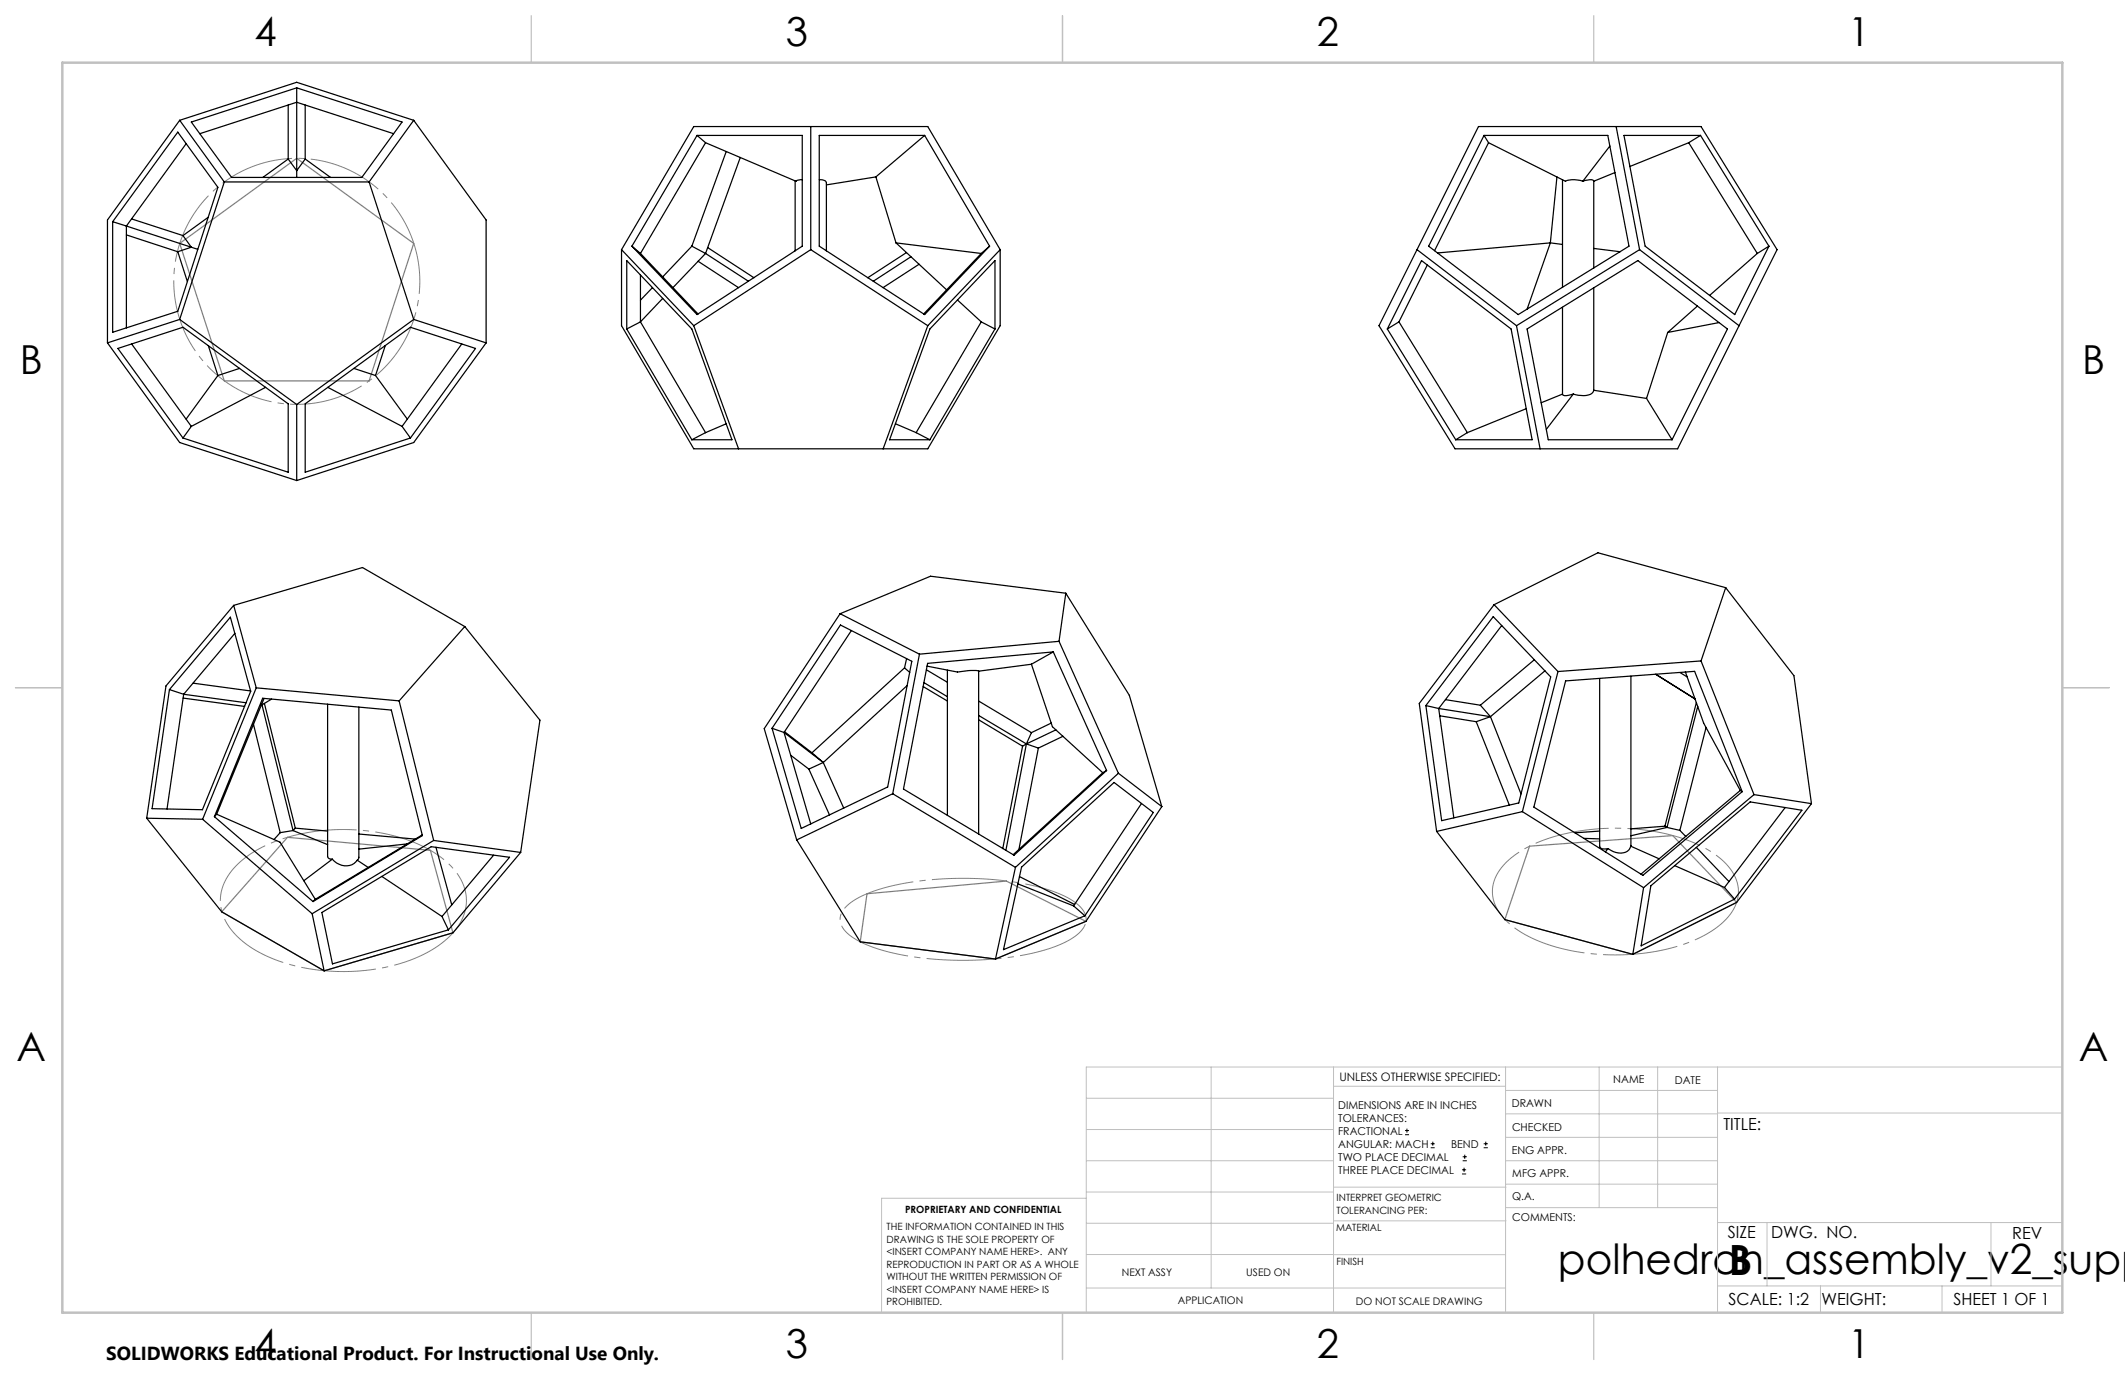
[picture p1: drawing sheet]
<svg xmlns="http://www.w3.org/2000/svg" width="432mm" height="279mm" viewBox="0 0 432 279" stroke-linecap="round" stroke-linejoin="round" font-family="sans-serif">
<g fill="none" stroke="#000" stroke-width=".2">
<path d="M285.5 230.6h.8M285.5 229.7h.8M285.9 229.3v.9M290.7 233.2h.8M290.7 232.4h.8M291.1 232v.8M297.1 238.5h.8M297.1 237.7h.8M297.2 235.9h.9M297.2 235.1h.9M297.5 237.3v.8M297.6 234.6v.9"/>
<path d="M301.5 233.2h.8M301.5 232.4h.8M301.9 232v.8"/>
</g>
<path d="M84.2 49.9a25 25 0 0 0-41.9-10.1 25 25 0 0 0 11.5 41.5 25 25 0 0 0 30.8-30.1l-.4-1.3" fill="none" stroke="#808080" stroke-width=".2" stroke-dasharray="15.2 1.3 1.3 1.3" stroke-dashoffset="5.3" stroke-linecap="butt"/>
<path d="M91.9 189.8a9.3 9.3 0 0 0-.2-13.8 27.3 27.3 0 0 0-15.8-7 38.5 38.5 0 0 0-24 3.9 13.2 13.2 0 0 0-7 8.8 10.2 10.2 0 0 0 4.1 9.3 31.1 31.1 0 0 0 18.1 6.3 36.2 36.2 0 0 0 21.6-4.8l1.7-1.3 1.5-1.4" fill="none" stroke="#808080" stroke-width=".2" stroke-dasharray="15.2 1.3 1.3 1.3" stroke-dashoffset="1.7" stroke-linecap="butt"/>
<path d="M220.6 187.3a4.3 4.3 0 0 0-2.3-4.1 33.6 33.6 0 0 0-14.4-4.3 64.1 64.1 0 0 0-26.6 2.3 10.9 10.9 0 0 0-6.3 4.4 3.6 3.6 0 0 0 1.6 4.4 27.7 27.7 0 0 0 12.3 4.3 65.8 65.8 0 0 0 28.7-1.7 12 12 0 0 0 6.7-4.3l.3-1" fill="none" stroke="#808080" stroke-width=".2" stroke-dasharray="15.2 1.3 1.3 1.3" stroke-dashoffset="-.4" stroke-linecap="butt"/>
<path d="M352.8 183.6a7.7 7.7 0 0 0-2.5-8.5 28 28 0 0 0-14.9-6.3 42.9 42.9 0 0 0-24.9 3.3 12.8 12.8 0 0 0-7 7.4 8 8 0 0 0 3 8 29.6 29.6 0 0 0 16 6.2 42.1 42.1 0 0 0 24-3.7 13.1 13.1 0 0 0 6.3-6.4" fill="none" stroke="#808080" stroke-width=".2" stroke-dasharray="15.2 1.3 1.3 1.3" stroke-dashoffset="3.7" stroke-linecap="butt"/>
<g fill="none" stroke="#c0c0c0" stroke-width=".2">
<path d="M246.1 216.8v44.9M271 216.8v49.9M305.9 216.8v49.9M324.9 216.8v28.6M336.8 216.8v28.6M349 216.8v49.9M419.1 216.8h-198.4v49.9M220.7 235.9h50.3M220.7 229.5h50.3M220.7 223.2h50.3M271 220.7h34.9M305.9 231.1h43.1"/>
<path d="M305.9 226.3h43.1M305.9 221.6h43.1M305.9 235.9h43.1M349 226.2h70.1M220.7 248.6h50.3M220.7 242.2h50.3M220.7 254.9h50.3M220.7 243.5h-41.6v23.2M271 255h34.9M271 248.1h35M271 241.2h35M305.9 240.6h43.1"/>
<path d="M306 245.4h43M349 248.4h70.1M359.1 248.4v12.9M404.6 248.4v12.9M220.7 261.7h85.2M349 261.3h70.1M369.9 261.3v5.4M394.6 261.3v5.4"/>
</g>
<path d="M108 3.2v9.5M215.9 3.2v9.5M323.8 3.2v9.5M3.1 139.7h9.6M419.1 139.7h9.5M108 266.7v9.6M215.9 266.7v9.6M323.8 266.7v9.6" fill="none" stroke="#c0c0c0" stroke-width=".25"/>
<path d="M12.7 12.7h406.4v254h-406.4z" fill="none" stroke="#c0c0c0" stroke-width=".5"/>
<path d="M36.5 49.5l23.8-17.3 23.8 17.3-9.1 27.9h-29.4zM58.4 170.1l29.1 2.7 4.5 16.7-26.1 7.8-20.9-12zM310.8 171.9l29.1-2.1 13 13.6-21.1 10.5-26-7zM176.2 181.6l28.3-2.6 16.2 8.2-18.4 7.7-27.5-3.5z" fill="none" stroke="#808080" stroke-width=".25"/>
<g fill="none" stroke="#000" stroke-width=".25">
<path d="M60.3 17.9v18.2M36.1 26.8l8.2 11.3-8.2 25.2-13.2 4.2v-22.5zM36.5 24.4l9.1 12.6M36.5 24.4l-14.7 20.3v25M36.5 24.4l23.8-7.7 23.8 7.7M37.8 29.2l-12.1 16.7M38.9 24.8l21.4-6.9 21.4 6.9-8.2 11.3h-26.4zM40.6 27.2l19.7-6.4 19.7 6.4M45.6 37l-9.1 27.9M45.6 37h29.4M58.6 21.3v11M58.6 32.3l1.7 2.4 1.7-2.4"/>
<path d="M58.6 32.3l-5.2 3.8M62 21.3v11M62 32.3l5.2 3.8M75 37l9.1 27.9M84.1 24.4l-9.1 12.6M84.1 24.4l14.7 20.3v25M141.6 27.5l-13.2 22.5M141.6 27.5h21.4v22.5l-21.4 13.9-13.2-13.9M141.6 27.5l1.8 1.5M143.4 29l18.3 7.8 .3-.1 1-.2M143.4 29l-13.3 22.5M147.6 30.8l-7 19.2"/>
<path d="M150.4 32l-7 19.5M161.6 36.8v14.2M164.7 25.7v25M166.5 36.5h.6a.74 .74 0 0 1 .8 .7v13.8M178 35.9l-10.1 1.7M178 35.9l4.1 13.5M187.9 27.5h-21.4v22.5l21.4 13.9 13.2-13.9M187.9 27.5l13.2 22.5M187.9 27.5l-9.9 8.4M301.6 27.5h25.1l4.3 22.5-22.5 13.9-18.2-13.9zM301.6 27.5l.9 1.5M302.5 29l15.6 7.8 1.3-.3 2.2 .3"/>
<path d="M302.5 29l-11 21.9M316.4 35.9l-1.4 13.5M317.5 36.5v21.9M321.6 36.8l1.4-.3a.64 .64 0 0 1 .8 .3M323.8 36.8v17.7M327.1 29.7l-5.5 7.1M328.2 35.1l-4.4 1.7M328.4 25.7l4.8 25M343.1 29l-11.9 4.8M343.1 29l14 22.5M345.5 27.5h-15.5l4.3 22.5 18.2 13.9 6.9-13.9M345.5 27.5l13.9 22.5"/>
<path d="M345.5 27.5l-2.4 1.5M22.9 45l2.8 .9M25.7 45.9v20.7M25.7 45.9l13.2 4.3M25.7 47.7l10.4 3.5M26.7 44.5l10.5 3.4M36.1 51.2l2 6M37.2 47.9l1.7 2.3M38.9 50.2l-2.8 1M38.9 50.2l1.3 .5M42.3 44.1l-5.1 3.8M126.3 50.7l14.7-25h47.5l14.7 25"/>
<path d="M126.3 50.7l14.7 15.5M126.3 50.7v15.5l14.7 25h47.5l14.7-25v-15.5M128.4 50l1.7 1.5M130.1 51.5l11.8 12.3M130.1 55.9v9.5M132.6 58.5l-2.5 2.5M140.6 50l2.8 1.5M140.6 50l-5.9 6.3M141.9 53.1l8.2 5.4M143.4 51.5l-6.7 7M143.4 51.5l8.7 5.7M143.8 50.3l9.4 6.1"/>
<path d="M164.7 50.7l-23.7 15.5M164.7 50.7l23.8 15.5M182.1 49.4l17.3 2.1M182.1 49.4l10.2 9.5M184.2 51.3l-7.9 5.1M185.1 52.2l-7.7 5M186.8 53.7l-7.4 4.8M199.4 51.5l-11.7 12.3M201.1 50l-1.7 1.5M203.2 50.7l-14.7 15.5M287.9 50.7l12.5-25h45.3l15.4 25-7.7 15.5M287.9 50.7l-7.7 15.5 15.5 25h45.2l12.5-25"/>
<path d="M287.9 50.7l20.3 15.5M290 53.9l-5.7 11.5M315 49.4l-22.9 2M315 49.4l2.5 .3M315 49.4l-4.7 13.4M323.8 58.5v20.8M323.8 50.5l5.4 .7M333.2 50.7l-25 15.5M333.2 50.7l20.2 15.5M357.1 51.5l-9.7 8.5M359.4 50l-2.3 1.5M21.8 69.7l14.7 20.2 23.8 7.7"/>
<path d="M24 70.8l13.2-4.3 21.4 15.6v13.9l-21.4-7zM26.7 69.9l12.2 16.7M36.5 64.9l-14.7 4.8M36.5 64.9l23.8 17.3M42.3 70.2l2 6.1M44.3 76.3l-6.5 8.9M48.7 74.9l-4.4 1.4M54 78.7l-15.1 7.9M66.6 78.7l15.1 7.9M71.9 74.9l4.4 1.4M76.3 76.3l6.5 8.9M78.3 70.2l-2 6.1"/>
<path d="M84.1 64.9l14.7 4.8M84.1 64.9l-23.8 17.3M93.8 69.9l-12.1 16.7M98.8 69.7l-14.7 20.2-23.8 7.7M127.4 66.9v-13.9l13.2 13.9 8.1 22.5h-8.1M127.4 66.9l13.2 22.5M130.1 65.4l-2.7 1.5M130.1 65.4l13.3 22.5M134.7 60.6l-4.6 4.8M141 66.2l9.1 25M188.5 66.2l-9 25M194.6 61l4.8 4.4"/>
<path d="M199.4 65.4l2.8 1.5M199.4 65.4l-13.2 22.5M202.2 66.9v-13.9l-13.3 13.9-8.1 22.5h8.1M202.2 66.9l-13.3 22.5M281.9 66.9l7-13.9 18.2 13.9 4.2 22.5h-15.5M281.9 66.9l13.9 22.5M284.3 65.4l-2.4 1.5M284.3 65.4l13.9 22.5M308.2 66.2l4.7 25M310.3 66.9l22.5-13.9 18.2 13.9-11.2 22.5h-25.2zM317.5 62.4v17.7M323.8 79.3a2.05 2.05 0 0 1-2.5 1.1l-1.6-.3"/>
<path d="M323.8 79.3l10.8 1.7M338.9 67.6l-4.3 13.4M344.9 62.2l-6 5.4M349.3 65.5l-10.4 2.1M38.9 86.6l-1.7 2.4M60.3 82.2v15.4M62 82.1l21.4-15.6 13.2 4.3-13.2 18.2-21.4 7zM81.7 86.6l1.7 2.4M143.4 87.9l-2.8 1.5M147.6 86.1l-4.2 1.8M182 86.1l4.2 1.8M186.2 87.9l2.7 1.5"/>
<path d="M298.2 87.9l-2.4 1.5M310.1 83l-11.9 4.9M317.5 80.1v.1a2.45 2.45 0 0 0 2.2-.1M317.5 80.1l-4.3 1.7M319.7 80.1l-5.5 7.1M334.6 81l5.2 8.4M350.7 119.4l-26-7.1-21.1 10.6M350.7 119.4l-5 14.9M350.7 119.4l13.8 17.9 3.6 26M39.2 138.8l11.7 1.6M46.8 125.4l4.1 15.1-9.8 24-10.2-.2 3.5-24.2zM47.5 123l26.2-7.7 20.7 12"/>
<path d="M47.5 123l4.6 16.8M47.5 123l-13.8 16.4-3.9 26.9M47.7 128.7l-10.4 12.4M52.1 139.8l-10.9 26.7M52.1 139.8l29 2.6M94.4 127.3l-13.3 15.1M94.4 127.3l15.3 19-3.9 26.9M170.7 124.7l-15.4 23.4 6.6 22.6M170.7 124.7l16.1 8.2M170.8 127l14.5 7.4-4.9 25.5-17.6 8.4-5.9-20.3zM173 128.1l-13.7 20.7M183.8 135.7l1.1 .9"/>
<path d="M183.8 135.7l-18.8 17.3M184.2 133.8l-.4 1.9M184.3 139.3l-17 15.6M186.8 132.9l-5.4 28.4M187.6 139.5l4.9 3M187.7 138.7l4.8 2.9M188.2 136.1l4.3 2.5M188.4 135.4l6.2 1.2 1.6-.3a5.9 5.9 0 0 1 2.7 .1M192.5 136.2v29.5M198.9 136.4v33.1M209.6 135l-10.7 1.4M209.6 135l4.3 12.7 10.2 9.3"/>
<path d="M214 132.5l-25.5 2.3-4.9 25.5 22.5 13.5 18.8-17.2M214 132.5l10.9 24.1M214 132.5l-4.4 2.5M215.2 130.3l-28.4 2.6M215.2 130.3l12.1 26.8M216.6 120.5l-27.5-3.4-18.4 7.6M216.6 120.5l-1.4 9.8M216.6 120.5l12.9 20.8 6.6 22.6M303.4 125.3l11.7 12.2-6.5 25.7-15.7 3.6-3.2-23.4zM303.6 122.9l-15.2 20 3.5 26M303.6 122.9l13 13.6M305.2 127.1l-12.9 16.9"/>
<path d="M311.8 134.1l-11 9.2M313.9 136.3l-11 9.3M316.6 136.5l-7.2 28.4M318.1 138.4l26.2-2 9.7 24.5-20.2 17-22.1-13.9zM325 137.9v34.1a1.25 1.25 0 0 0 1.7 .4M331.4 137.4v34.5M336.4 137l8 5M341.4 136.7l1.4 .8M342.5 136.6l3.7 10.3 7.4 13.7M345.7 134.3l-29.1 2.2M345.7 134.3l10.7 27.2M34.4 140.1l2.9 1"/>
<path d="M37.2 141.9l12.5 1.6M37.3 141.1l-3.4 23.3M37.3 141.1l12.7 1.7M51.5 147.2l5.4 22M53.1 143.2h.1M53.2 143.1v.1M53.2 143.2l-.1 .1M53.2 143.2l6.3 25.6M53.7 141.9l-9.7 23.6M53.7 142.9l6.3 25.4M55.2 142.1l-2 1.1M66.6 143.1v31.1a.8 .8 0 0 0 .9 .4"/>
<path d="M72.9 143.7v30.6l-.3 .5M81.1 142.4l7 28.4M156.9 148l2.4 .8M159.3 148.8l5.4 18.6M159.3 148.8l8 6.1M159.4 148.7l5.6 4.3M160.7 153.5l3.7 2.8M164.4 156.3l4.2 9.3M165 153l2.3 1.9M167.3 154.9l-2.9 1.4M167.3 154.9l4.2 9.3M198.9 145.4l9.7 5.8"/>
<path d="M198.9 142.5l10.7 6.4M198.9 146.3l8.9 5.3M207.8 151.6l-4 20.8M208.6 151.2l2.4 .8M208.6 151.2l-4.2 21.6M208.6 151.2l-.8 .4M209.6 148.9l-1 2.3M211 152l-4 20.6M213.6 146.9l-4 2M214.6 148.3l-6 2.9M216 149.6l-5 2.4M224.1 157l-18.2 16.7"/>
<path d="M224.9 156.6l-.8 .4M227.3 157.1l-21 19.1M227.3 157.1l8.8 6.8M289.7 143.4l2.6 .6M292.3 144l3.1 22.2M292.3 144l10.6 1.6M292.6 145.5l7.4 1.1M293.7 142.2l7.1 1.1M300 146.6l6.7 17M300.8 143.3l2.1 2.3M302.9 145.6l-2.9 1M302.9 145.6l6.2 15.7"/>
<path d="M344.7 142.8l-6.4 25.1M345 143.5l-6.3 24.6M346.7 147.8l-5.4 20.9M29.8 166.3l11.4 .2M29.8 166.3l15.2 19 20.9 12M41.2 166.5l22.2 19.2M43.6 165.9l9.8-24 26.1 2.4 6.3 25.5-22.2 13.4M43.6 165.9l20 17.3M44 165.5l-.4 .4M44 165.5l12.9 5.6 7.2 11.6M56.9 169.2l-1.2 1.4M59.5 168.8l-2.6 .4"/>
<path d="M59.5 168.8l7.1 2.8M60 168.3l-.5 .5M60 168.3l6.6 .6M67.5 174.6a3.2 3.2 0 0 0 5.1 .2M67.5 174.6l-5.8 4.4M72.6 174.8l2.2 1.4M72.9 169.5l11.4 1M77.6 178.1l12.2 8.1M82.7 171.5l-9.8 1M85.8 169.7l-21.7 13M88.1 170.8l-24.7 14.9M88.1 170.8l17.7 2.4"/>
<path d="M88.6 172.2l3.2 11.7M100.3 173.8l-10.5 12.4M105.8 173.2l-13.8 16.3-26.1 7.8M161.9 170.7l12.9 20.7 27.5 3.5M181.4 161.3l24.9 14.9M181.4 161.3l-19.5 9.4M206.3 176.2l-4 18.7M206.8 179.6l11.4 4.5M207.2 178.1l11.2 5.7M207.6 176.2l18.8-17.2 8 6.1-13.9 21-16.6 6.9zM232 163.3l-13.8 20.8M236.1 163.9l-15.4 23.3-18.4 7.7"/>
<path d="M291.9 168.9l13.9 18 26 7M309.4 164.9l24.6 15.5M309.4 164.9l-17.5 4M321.8 170.4l3.2 .1M325 168.9l-5 .3M326.7 172.4l-.5 .7M331.4 171.9a2.2 2.2 0 0 1-3.1 1.3l-1.6-.8M331.4 171.9l5.7 2.6M335.5 180l20.1-17.1 10.5 1.7-13.6 18.1-19 9.5zM338.3 167.9l.4 .2M338.3 167.9l-6.9 .5M338.7 168.1l2.6 .6"/>
<path d="M338.7 168.1l-7.3 1.7M340.3 175.9l10.1 4.4M341.3 168.7l1.2 1.3M344.7 172.2l6.6 6.9M353.6 160.6l-20.2 17M353.6 160.6l.4 .3M356.4 161.5l-22.4 18.9M356.4 161.5l11.7 1.8M362.8 164.1l-12.4 16.2M368.1 163.3l-15.2 20.1-21.1 10.5M63.4 185.7l2.5 11.6M64.1 182.7l-.5 .5"/>
<path d="M65.4 185.4l22.2-13.4 15.9 2.2-12.4 14.7-23.5 7zM89.8 186.2l1.3 2.7M218.2 184.1l2.3 2M334 180.4l-2.2 13.5M350.4 180.3l2.1 2.4"/>
</g>
<g font-size="8.5">
<text x="316.6" y="258.9">polhedron_assembly_v2_supp</text>
<text x="351.3" y="259">B</text>
</g>
<g font-size="8.1">
<text x="51.7" y="9.3">4</text>
<text x="159.7" y="9.3">3</text>
<text x="267.6" y="9.3">2</text>
<text x="375.6" y="9.3">1</text>
<text x="4" y="76">B</text>
<text x="423.1" y="76">B</text>
<text x="3.3" y="215.7">A</text>
<text x="422.4" y="215.7">A</text>
<text x="51.7" y="276">4</text>
<text x="159.7" y="276">3</text>
<text x="267.6" y="276">2</text>
<text x="375.6" y="276">1</text>
</g>
<text font-size="3.8" x="21.6" y="276.3">SOLIDWORKS Educational Product. For Instructional Use Only.</text>
<g font-size="3.4">
<text x="350.2" y="229.5">TITLE:</text>
<text x="351.1" y="251.6">SIZE</text>
<text x="359.9" y="251.6">DWG. NO.</text>
<text x="408.9" y="251.7">REV</text>
<text x="351.2" y="265.2">SCALE: 1:2</text>
<text x="370.1" y="265.3">WEIGHT:</text>
<text x="396.9" y="265.2">SHEET 1 OF 1</text>
</g>
<text font-size="2.4" x="272.2" y="219.7">UNLESS OTHERWISE SPECIFIED:</text>
<g font-size="2.2">
<text x="327.8" y="220.1">NAME</text>
<text x="340.3" y="220.2">DATE</text>
<text x="271.9" y="225.3">DIMENSIONS ARE IN INCHES</text>
<text x="271.9" y="227.9">TOLERANCES:</text>
<text x="307.2" y="224.9">DRAWN</text>
<text x="271.9" y="230.6">FRACTIONAL</text>
<text x="271.9" y="233.2">ANGULAR: MACH</text>
<text x="294.9" y="233.2">BEND</text>
<text x="307.3" y="229.8">CHECKED</text>
<text x="271.9" y="235.9">TWO PLACE DECIMAL</text>
<text x="271.9" y="238.5">THREE PLACE DECIMAL</text>
<text x="307.2" y="234.5">ENG APPR.</text>
<text x="307.3" y="239.2">MFG APPR.</text>
<text x="307.3" y="243.9">Q.A.</text>
<text x="307.3" y="248.1">COMMENTS:</text>
</g>
<g font-size="2.1">
<text x="227.9" y="259.2">NEXT ASSY</text>
<text x="253.3" y="259.2">USED ON</text>
<text x="239.3" y="265">APPLICATION</text>
<text x="275.5" y="265.1">DO NOT SCALE DRAWING</text>
</g>
<g font-size="2">
<text x="271.6" y="244.1">INTERPRET GEOMETRIC</text>
<text x="180.2" y="250">THE INFORMATION CONTAINED IN THIS</text>
<text x="183.9" y="246.4">PROPRIETARY AND CONFIDENTIAL</text>
<text x="271.5" y="250.2">MATERIAL</text>
<text x="271.6" y="246.6">TOLERANCING PER:</text>
<text x="180.2" y="252.5">DRAWING IS THE SOLE PROPERTY OF</text>
<text x="180.2" y="255.1">&lt;INSERT COMPANY NAME HERE&gt;. ANY</text>
<text x="180.2" y="257.6">REPRODUCTION IN PART OR AS A WHOLE</text>
<text x="271.5" y="257">FINISH</text>
<text x="180.2" y="260.1">WITHOUT THE WRITTEN PERMISSION OF</text>
<text x="180.2" y="262.6">&lt;INSERT COMPANY NAME HERE&gt; IS</text>
<text x="180.2" y="265.2">PROHIBITED.</text>
</g>
</svg>
